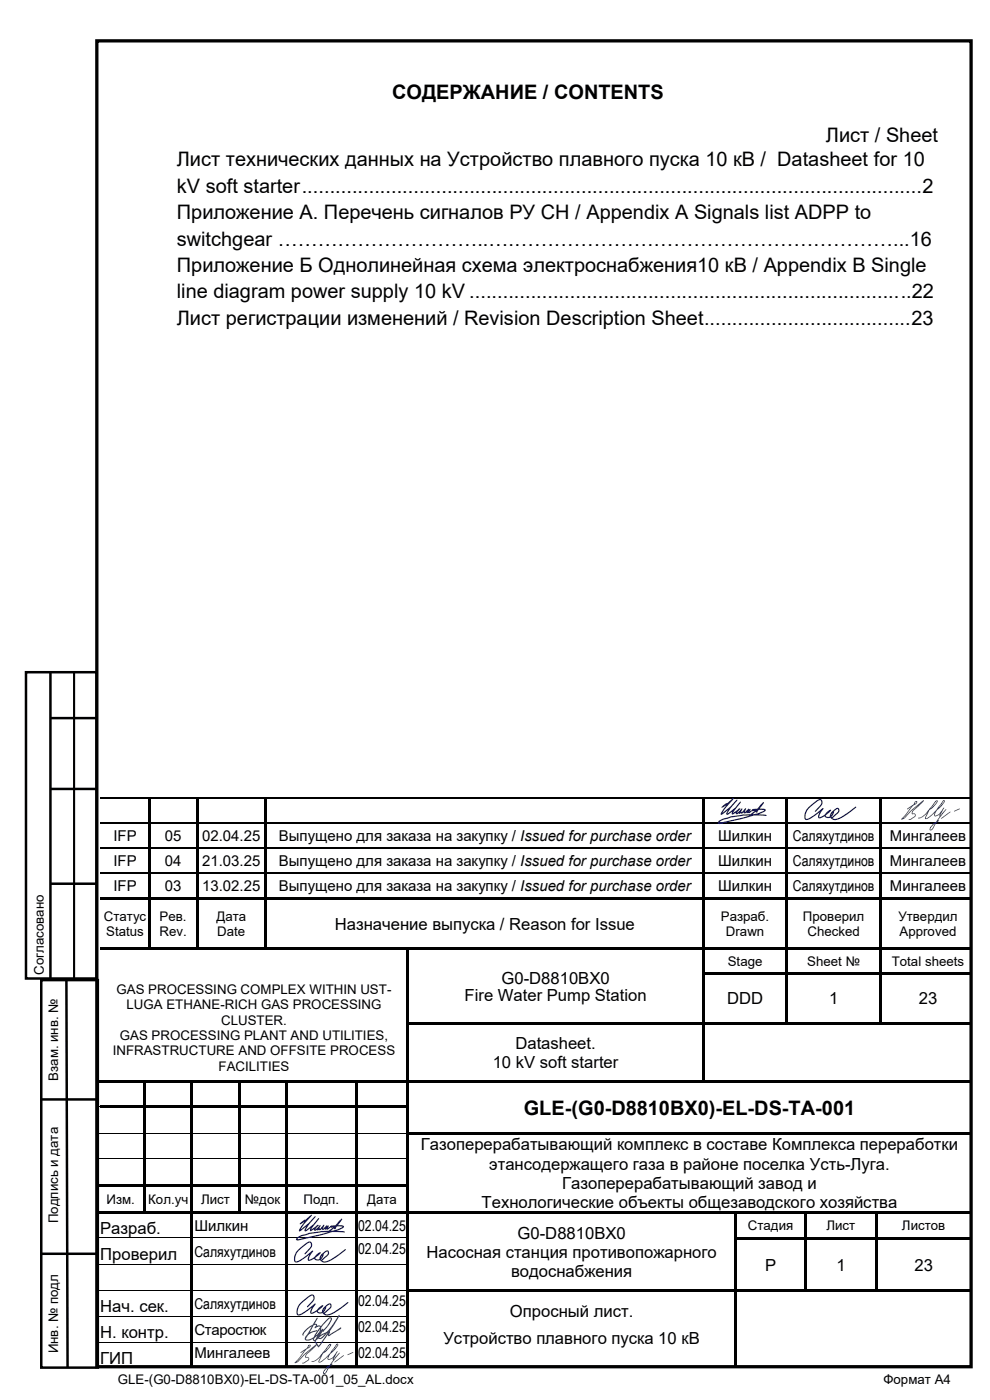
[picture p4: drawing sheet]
<svg xmlns="http://www.w3.org/2000/svg" width="210mm" height="297mm" viewBox="0 0 210 297" stroke-linecap="round" stroke-linejoin="round" font-family="sans-serif">
<path d="M20.5 8.7h185.5v281.3h-185.5z" fill="none" stroke="#000" stroke-width=".7" stroke-linecap="butt"/>
<path d="M5.5 142.6h15v65h-15zM10.6 152.3h10M10.7 142.6v65M10.6 167.4h10M10.7 187.5h10M8.8 207.9h12v82.2h-12zM14.1 207.9l.2 82.2M8.9 233.2h12M8.8 266h11.9" fill="none" stroke="#000" stroke-width=".53"/>
<path d="M15.7 142.6v65" fill="none" stroke="#000" stroke-width=".44"/>
<g fill="#000">
<path d="M31.4 169.5h.5v5.1h-.5z" fill-rule="evenodd"/>
<path d="M31.4 174.8h.5v5.1h-.5z" fill-rule="evenodd"/>
<path d="M41.5 169.5h.6v5.1h-.6z" fill-rule="evenodd"/>
<path d="M41.5 174.8h.6v5.1h-.6z" fill-rule="evenodd"/>
<path d="M56.1 169.5h.6v5.1h-.6z" fill-rule="evenodd"/>
<path d="M56.1 174.8h.6v5.1h-.6z" fill-rule="evenodd"/>
<path d="M149 169.5h.6v5.1h-.6z" fill-rule="evenodd"/>
<path d="M149 174.8h.6v5.1h-.6z" fill-rule="evenodd"/>
<path d="M166.6 169.5h.5v5.1h-.5z" fill-rule="evenodd"/>
<path d="M166.6 174.8h.5v5.1h-.5z" fill-rule="evenodd"/>
<path d="M186.6 169.5h.5v5.1h-.5z" fill-rule="evenodd"/>
<path d="M186.6 174.8h.5v5.1h-.5z" fill-rule="evenodd"/>
<path d="M21.4 190.4h10v.6h-10z" fill-rule="evenodd"/>
<path d="M31.4 180.1h.5v5h-.5z" fill-rule="evenodd"/>
<path d="M31.4 185.4h.5v5h-.5z" fill-rule="evenodd"/>
<path d="M31.4 190.4h.5v.6h-.5z" fill-rule="evenodd"/>
<path d="M31.9 190.4h9.6v.6h-9.6z" fill-rule="evenodd"/>
<path d="M41.5 180.1h.6v5h-.6z" fill-rule="evenodd"/>
<path d="M41.5 185.4h.6v5h-.6z" fill-rule="evenodd"/>
<path d="M41.5 190.4h.6v.6h-.6z" fill-rule="evenodd"/>
<path d="M42.1 190.4h14v.6h-14z" fill-rule="evenodd"/>
<path d="M56.1 180.1h.6v5h-.6z" fill-rule="evenodd"/>
<path d="M56.1 185.4h.6v5h-.6z" fill-rule="evenodd"/>
<path d="M56.1 190.4h.6v.6h-.6z" fill-rule="evenodd"/>
<path d="M56.7 190.4h92.3v.6h-92.3z" fill-rule="evenodd"/>
<path d="M149 180.1h.6v5h-.6z" fill-rule="evenodd"/>
<path d="M149 185.4h.6v5h-.6z" fill-rule="evenodd"/>
<path d="M149 190.4h.6v.6h-.6z" fill-rule="evenodd"/>
<path d="M149.6 190.4h17v.6h-17z" fill-rule="evenodd"/>
<path d="M166.6 180.1h.5v5h-.5z" fill-rule="evenodd"/>
<path d="M166.6 185.4h.5v5h-.5z" fill-rule="evenodd"/>
<path d="M166.6 190.4h.5v.6h-.5z" fill-rule="evenodd"/>
<path d="M167.1 190.4h19.5v.6h-19.5z" fill-rule="evenodd"/>
<path d="M186.6 180.1h.5v5h-.5z" fill-rule="evenodd"/>
<path d="M186.6 185.4h.5v5h-.5z" fill-rule="evenodd"/>
<path d="M186.6 190.4h.5v.6h-.5z" fill-rule="evenodd"/>
<path d="M187.1 190.4h18.7v.6h-18.7z" fill-rule="evenodd"/>
<path d="M21.4 201h10v.5h-10z" fill-rule="evenodd"/>
<path d="M31.4 191h.5v10h-.5z" fill-rule="evenodd"/>
<path d="M31.4 201h.5v.5h-.5z" fill-rule="evenodd"/>
<path d="M31.9 201h9.6v.5h-9.6z" fill-rule="evenodd"/>
<path d="M41.5 191h.6v10h-.6z" fill-rule="evenodd"/>
<path d="M41.5 201h.6v.5h-.6z" fill-rule="evenodd"/>
<path d="M42.1 201h14v.5h-14z" fill-rule="evenodd"/>
<path d="M56.1 191h.6v10h-.6z" fill-rule="evenodd"/>
<path d="M56.1 201h.6v.5h-.6z" fill-rule="evenodd"/>
<path d="M56.7 201h29.4v.5h-29.4z" fill-rule="evenodd"/>
<path d="M86.1 201h.6v.5h-.6z" fill-rule="evenodd"/>
<path d="M86.1 201.5h.6v4.8h-.6z" fill-rule="evenodd"/>
<path d="M86.1 206.3h.6v.5h-.6z" fill-rule="evenodd"/>
<path d="M86.1 206.8h.6v10.1h-.6z" fill-rule="evenodd"/>
<path d="M86.1 216.9h.6v.5h-.6z" fill-rule="evenodd"/>
<path d="M86.7 201h62.3v.5h-62.3z" fill-rule="evenodd"/>
<path d="M86.7 216.9h62.3v.5h-62.3z" fill-rule="evenodd"/>
<path d="M149 191h.6v10h-.6z" fill-rule="evenodd"/>
<path d="M149 201h.6v.5h-.6z" fill-rule="evenodd"/>
<path d="M149 201.5h.6v4.8h-.6z" fill-rule="evenodd"/>
<path d="M149 206.3h.6v.5h-.6z" fill-rule="evenodd"/>
<path d="M149 206.8h.6v10.1h-.6z" fill-rule="evenodd"/>
<path d="M149 216.9h.6v.5h-.6z" fill-rule="evenodd"/>
<path d="M149.6 201h17v.5h-17z" fill-rule="evenodd"/>
<path d="M149.6 206.3h17v.5h-17z" fill-rule="evenodd"/>
<path d="M149.6 216.9h17v.5h-17z" fill-rule="evenodd"/>
<path d="M166.6 191h.5v10h-.5z" fill-rule="evenodd"/>
<path d="M166.6 201h.5v.5h-.5z" fill-rule="evenodd"/>
<path d="M166.6 201.5h.5v4.8h-.5z" fill-rule="evenodd"/>
<path d="M166.6 206.3h.5v.5h-.5z" fill-rule="evenodd"/>
<path d="M166.6 206.8h.5v10.1h-.5z" fill-rule="evenodd"/>
<path d="M166.6 216.9h.5v.5h-.5z" fill-rule="evenodd"/>
<path d="M167.1 201h19.5v.5h-19.5z" fill-rule="evenodd"/>
<path d="M167.1 206.3h19.5v.5h-19.5z" fill-rule="evenodd"/>
<path d="M167.1 216.9h19.5v.5h-19.5z" fill-rule="evenodd"/>
<path d="M186.6 191h.5v10h-.5z" fill-rule="evenodd"/>
<path d="M186.6 201h.5v.5h-.5z" fill-rule="evenodd"/>
<path d="M186.6 201.5h.5v4.8h-.5z" fill-rule="evenodd"/>
<path d="M186.6 206.3h.5v.5h-.5z" fill-rule="evenodd"/>
<path d="M186.6 206.8h.5v10.1h-.5z" fill-rule="evenodd"/>
<path d="M186.6 216.9h.5v.5h-.5z" fill-rule="evenodd"/>
<path d="M187.1 206.3h18.6v.5h-18.6z" fill-rule="evenodd"/>
<path d="M187.1 201h18.7v.5h-18.7z" fill-rule="evenodd"/>
<path d="M187.1 216.9h18.8v.5h-18.8z" fill-rule="evenodd"/>
<path d="M20.8 229.2h9.7v.6h-9.7z" fill-rule="evenodd"/>
<path d="M21.4 234.6h64.7v.5h-64.7z" fill-rule="evenodd"/>
<path d="M30.5 229.2h.5v.6h-.5z" fill-rule="evenodd"/>
<path d="M30.5 229.8h.5v5h-.5z" fill-rule="evenodd"/>
<path d="M30.5 234.8h.5v.5h-.5z" fill-rule="evenodd"/>
<path d="M31 229.2h9.4v.6h-9.4z" fill-rule="evenodd"/>
<path d="M40.4 229.2h.6v.6h-.6z" fill-rule="evenodd"/>
<path d="M40.4 229.8h.6v5h-.6z" fill-rule="evenodd"/>
<path d="M40.4 234.8h.6v.5h-.6z" fill-rule="evenodd"/>
<path d="M41 229.2h9.4v.6h-9.4z" fill-rule="evenodd"/>
<path d="M50.4 229.2h.6v.6h-.6z" fill-rule="evenodd"/>
<path d="M50.4 229.8h.6v5h-.6z" fill-rule="evenodd"/>
<path d="M50.4 234.8h.6v.5h-.6z" fill-rule="evenodd"/>
<path d="M51 229.2h9.4v.6h-9.4z" fill-rule="evenodd"/>
<path d="M60.4 229.2h.6v.6h-.6z" fill-rule="evenodd"/>
<path d="M60.4 229.8h.6v5h-.6z" fill-rule="evenodd"/>
<path d="M60.4 234.8h.6v.5h-.6z" fill-rule="evenodd"/>
<path d="M61 229.2h14.3v.6h-14.3z" fill-rule="evenodd"/>
<path d="M75.3 229.2h.6v.6h-.6z" fill-rule="evenodd"/>
<path d="M75.3 229.8h.6v5h-.6z" fill-rule="evenodd"/>
<path d="M75.3 234.8h.6v.5h-.6z" fill-rule="evenodd"/>
<path d="M75.9 229.2h10.4v.6h-10.4z" fill-rule="evenodd"/>
<path d="M86.1 217.4h.6v17.2h-.6z" fill-rule="evenodd"/>
<path d="M86.1 234.6h.6v.5h-.6z" fill-rule="evenodd"/>
<path d="M86.1 234.6h.6v.5h-.6z" fill-rule="evenodd"/>
<path d="M86.3 229.2h.5v.6h-.5z" fill-rule="evenodd"/>
<path d="M86.3 229.8h.5v5h-.5z" fill-rule="evenodd"/>
<path d="M86.3 234.8h.5v.5h-.5z" fill-rule="evenodd"/>
<path d="M86.8 229.2h119v.6h-119z" fill-rule="evenodd"/>
<path d="M149 217.4h.6v11.6h-.6z" fill-rule="evenodd"/>
<path d="M20.8 251.3h9.7v.5h-9.7z" fill-rule="evenodd"/>
<path d="M20.8 257h9.7v.6h-9.7z" fill-rule="evenodd"/>
<path d="M30.5 235.3h.5v5h-.5z" fill-rule="evenodd"/>
<path d="M30.5 240.3h.5v.5h-.5z" fill-rule="evenodd"/>
<path d="M30.5 240.8h.5v5h-.5z" fill-rule="evenodd"/>
<path d="M30.5 245.8h.5v.5h-.5z" fill-rule="evenodd"/>
<path d="M30.5 246.3h.5v5h-.5z" fill-rule="evenodd"/>
<path d="M30.5 251.3h.5v.5h-.5z" fill-rule="evenodd"/>
<path d="M30.5 251.8h.5v5.2h-.5z" fill-rule="evenodd"/>
<path d="M30.5 257h.5v.6h-.5z" fill-rule="evenodd"/>
<path d="M31 251.3h9.4v.5h-9.4z" fill-rule="evenodd"/>
<path d="M31 257h9.4v.6h-9.4z" fill-rule="evenodd"/>
<path d="M40.4 235.3h.6v5h-.6z" fill-rule="evenodd"/>
<path d="M40.4 240.3h.6v.5h-.6z" fill-rule="evenodd"/>
<path d="M40.4 240.8h.6v5h-.6z" fill-rule="evenodd"/>
<path d="M40.4 245.8h.6v.5h-.6z" fill-rule="evenodd"/>
<path d="M40.4 246.3h.6v5h-.6z" fill-rule="evenodd"/>
<path d="M40.4 251.3h.6v.5h-.6z" fill-rule="evenodd"/>
<path d="M40.4 251.8h.6v5.2h-.6z" fill-rule="evenodd"/>
<path d="M40.4 257h.6v.6h-.6z" fill-rule="evenodd"/>
<path d="M41 251.3h9.4v.5h-9.4z" fill-rule="evenodd"/>
<path d="M41 257h9.4v.6h-9.4z" fill-rule="evenodd"/>
<path d="M50.4 235.3h.6v5h-.6z" fill-rule="evenodd"/>
<path d="M50.4 240.3h.6v.5h-.6z" fill-rule="evenodd"/>
<path d="M50.4 240.8h.6v5h-.6z" fill-rule="evenodd"/>
<path d="M50.4 245.8h.6v.5h-.6z" fill-rule="evenodd"/>
<path d="M50.4 246.3h.6v5h-.6z" fill-rule="evenodd"/>
<path d="M50.4 251.3h.6v.5h-.6z" fill-rule="evenodd"/>
<path d="M50.4 251.8h.6v5.2h-.6z" fill-rule="evenodd"/>
<path d="M50.4 257h.6v.6h-.6z" fill-rule="evenodd"/>
<path d="M51 251.3h9.4v.5h-9.4z" fill-rule="evenodd"/>
<path d="M51 257h9.4v.6h-9.4z" fill-rule="evenodd"/>
<path d="M60.4 235.3h.6v5h-.6z" fill-rule="evenodd"/>
<path d="M60.4 240.3h.6v.5h-.6z" fill-rule="evenodd"/>
<path d="M60.4 240.8h.6v5h-.6z" fill-rule="evenodd"/>
<path d="M60.4 245.8h.6v.5h-.6z" fill-rule="evenodd"/>
<path d="M60.4 246.3h.6v5h-.6z" fill-rule="evenodd"/>
<path d="M60.4 251.3h.6v.5h-.6z" fill-rule="evenodd"/>
<path d="M60.4 251.8h.6v5.2h-.6z" fill-rule="evenodd"/>
<path d="M60.4 257h.6v.6h-.6z" fill-rule="evenodd"/>
<path d="M61 251.3h14.3v.5h-14.3z" fill-rule="evenodd"/>
<path d="M61 257h14.3v.6h-14.3z" fill-rule="evenodd"/>
<path d="M75.3 235.3h.6v5h-.6z" fill-rule="evenodd"/>
<path d="M75.3 240.3h.6v.5h-.6z" fill-rule="evenodd"/>
<path d="M75.3 240.8h.6v5h-.6z" fill-rule="evenodd"/>
<path d="M75.3 245.8h.6v.5h-.6z" fill-rule="evenodd"/>
<path d="M75.3 246.3h.6v5h-.6z" fill-rule="evenodd"/>
<path d="M75.3 251.3h.6v.5h-.6z" fill-rule="evenodd"/>
<path d="M75.3 251.8h.6v5.2h-.6z" fill-rule="evenodd"/>
<path d="M75.3 257h.6v.6h-.6z" fill-rule="evenodd"/>
<path d="M75.9 251.3h10.4v.5h-10.4z" fill-rule="evenodd"/>
<path d="M75.9 257h10.4v.6h-10.4z" fill-rule="evenodd"/>
<path d="M86.3 235.3h.5v5h-.5z" fill-rule="evenodd"/>
<path d="M86.3 240.3h.5v.5h-.5z" fill-rule="evenodd"/>
<path d="M86.3 240.8h.5v5h-.5z" fill-rule="evenodd"/>
<path d="M86.3 245.8h.5v.5h-.5z" fill-rule="evenodd"/>
<path d="M86.3 246.3h.5v5h-.5z" fill-rule="evenodd"/>
<path d="M86.3 251.3h.5v.5h-.5z" fill-rule="evenodd"/>
<path d="M86.3 251.8h.5v5.2h-.5z" fill-rule="evenodd"/>
<path d="M86.3 257h.5v.6h-.5z" fill-rule="evenodd"/>
<path d="M86.8 240.3h119v.5h-119z" fill-rule="evenodd"/>
<path d="M86.8 257h68.9v.6h-68.9z" fill-rule="evenodd"/>
<path d="M155.7 257h.6v.6h-.6z" fill-rule="evenodd"/>
<path d="M156.3 257h14.4v.6h-14.4z" fill-rule="evenodd"/>
<path d="M170.7 257h.5v.6h-.5z" fill-rule="evenodd"/>
<path d="M171.2 257h14.4v.6h-14.4z" fill-rule="evenodd"/>
<path d="M185.6 257h.5v.6h-.5z" fill-rule="evenodd"/>
<path d="M186.1 257h19.7v.6h-19.7z" fill-rule="evenodd"/>
<path d="M40.4 257.6h.6v5h-.6z" fill-rule="evenodd"/>
<path d="M40.4 262.6h.6v.5h-.6z" fill-rule="evenodd"/>
<path d="M40.4 263.1h.6v5h-.6z" fill-rule="evenodd"/>
<path d="M40.4 268.1h.6v.5h-.6z" fill-rule="evenodd"/>
<path d="M40.4 268.6h.6v5h-.6z" fill-rule="evenodd"/>
<path d="M40.4 273.6h.6v.5h-.6z" fill-rule="evenodd"/>
<path d="M40.4 274.1h.6v5h-.6z" fill-rule="evenodd"/>
<path d="M40.4 279.1h.6v.6h-.6z" fill-rule="evenodd"/>
<path d="M60.4 257.6h.6v5h-.6z" fill-rule="evenodd"/>
<path d="M60.4 262.6h.6v.5h-.6z" fill-rule="evenodd"/>
<path d="M60.4 263.1h.6v5h-.6z" fill-rule="evenodd"/>
<path d="M60.4 268.1h.6v.5h-.6z" fill-rule="evenodd"/>
<path d="M60.4 268.6h.6v5h-.6z" fill-rule="evenodd"/>
<path d="M60.4 273.6h.6v.5h-.6z" fill-rule="evenodd"/>
<path d="M60.4 274.1h.6v5h-.6z" fill-rule="evenodd"/>
<path d="M60.4 279.1h.6v.6h-.6z" fill-rule="evenodd"/>
<path d="M75.3 257.6h.6v5h-.6z" fill-rule="evenodd"/>
<path d="M75.3 262.6h.6v.5h-.6z" fill-rule="evenodd"/>
<path d="M75.3 263.1h.6v5h-.6z" fill-rule="evenodd"/>
<path d="M75.3 268.1h.6v.5h-.6z" fill-rule="evenodd"/>
<path d="M75.3 268.6h.6v5h-.6z" fill-rule="evenodd"/>
<path d="M75.3 273.6h.6v.5h-.6z" fill-rule="evenodd"/>
<path d="M75.3 274.1h.6v5h-.6z" fill-rule="evenodd"/>
<path d="M75.3 279.1h.6v.6h-.6z" fill-rule="evenodd"/>
<path d="M86.3 257.6h.5v5h-.5z" fill-rule="evenodd"/>
<path d="M86.3 262.6h.5v.5h-.5z" fill-rule="evenodd"/>
<path d="M86.3 263.1h.5v5h-.5z" fill-rule="evenodd"/>
<path d="M86.3 268.1h.5v.5h-.5z" fill-rule="evenodd"/>
<path d="M86.3 268.6h.5v5h-.5z" fill-rule="evenodd"/>
<path d="M86.3 273.6h.5v.5h-.5z" fill-rule="evenodd"/>
<path d="M86.3 274.1h.5v5h-.5z" fill-rule="evenodd"/>
<path d="M86.3 279.1h.5v.6h-.5z" fill-rule="evenodd"/>
<path d="M86.8 273.6h68.9v.5h-68.9z" fill-rule="evenodd"/>
<path d="M155.7 257.6h.6v5h-.6z" fill-rule="evenodd"/>
<path d="M155.7 262.6h.6v.5h-.6z" fill-rule="evenodd"/>
<path d="M155.7 263.1h.6v5h-.6z" fill-rule="evenodd"/>
<path d="M155.7 268.1h.6v.5h-.6z" fill-rule="evenodd"/>
<path d="M155.7 268.6h.6v5h-.6z" fill-rule="evenodd"/>
<path d="M155.7 273.6h.6v.5h-.6z" fill-rule="evenodd"/>
<path d="M155.7 274.1h.6v5h-.6z" fill-rule="evenodd"/>
<path d="M155.7 279.1h.6v.6h-.6z" fill-rule="evenodd"/>
<path d="M156.3 262.6h14.4v.5h-14.4z" fill-rule="evenodd"/>
<path d="M156.3 273.6h14.4v.5h-14.4z" fill-rule="evenodd"/>
<path d="M170.7 257.6h.5v5h-.5z" fill-rule="evenodd"/>
<path d="M170.7 262.6h.5v.5h-.5z" fill-rule="evenodd"/>
<path d="M170.7 263.1h.5v5h-.5z" fill-rule="evenodd"/>
<path d="M170.7 268.1h.5v.5h-.5z" fill-rule="evenodd"/>
<path d="M170.7 268.6h.5v5h-.5z" fill-rule="evenodd"/>
<path d="M170.7 273.6h.5v.5h-.5z" fill-rule="evenodd"/>
<path d="M171.2 262.6h14.4v.5h-14.4z" fill-rule="evenodd"/>
<path d="M171.2 273.6h14.4v.5h-14.4z" fill-rule="evenodd"/>
<path d="M185.6 257.6h.5v5h-.5z" fill-rule="evenodd"/>
<path d="M185.6 262.6h.5v.5h-.5z" fill-rule="evenodd"/>
<path d="M185.6 263.1h.5v5h-.5z" fill-rule="evenodd"/>
<path d="M185.6 268.1h.5v.5h-.5z" fill-rule="evenodd"/>
<path d="M185.6 268.6h.5v5h-.5z" fill-rule="evenodd"/>
<path d="M185.6 273.6h.5v.5h-.5z" fill-rule="evenodd"/>
<path d="M186.1 262.6h19.7v.5h-19.7z" fill-rule="evenodd"/>
<path d="M186.1 273.6h19.7v.5h-19.7z" fill-rule="evenodd"/>
<path d="M40.4 279.7h.6v4.9h-.6z" fill-rule="evenodd"/>
<path d="M40.4 284.6h.6v.6h-.6z" fill-rule="evenodd"/>
<path d="M40.4 285.2h.6v5h-.6z" fill-rule="evenodd"/>
<path d="M60.4 279.7h.6v4.9h-.6z" fill-rule="evenodd"/>
<path d="M60.4 284.6h.6v.6h-.6z" fill-rule="evenodd"/>
<path d="M60.4 285.2h.6v5h-.6z" fill-rule="evenodd"/>
<path d="M75.3 279.7h.6v4.9h-.6z" fill-rule="evenodd"/>
<path d="M75.3 284.6h.6v.6h-.6z" fill-rule="evenodd"/>
<path d="M75.3 285.2h.6v5h-.6z" fill-rule="evenodd"/>
<path d="M86.3 279.7h.5v4.9h-.5z" fill-rule="evenodd"/>
<path d="M86.3 284.6h.5v.6h-.5z" fill-rule="evenodd"/>
<path d="M86.3 285.2h.5v5h-.5z" fill-rule="evenodd"/>
<path d="M155.7 279.7h.6v4.9h-.6z" fill-rule="evenodd"/>
<path d="M155.7 284.6h.6v.6h-.6z" fill-rule="evenodd"/>
<path d="M155.7 285.2h.6v5h-.6z" fill-rule="evenodd"/>
</g>
<g fill="none" stroke="#000" stroke-width=".21">
<path d="M20.8 234.8h9.7M31 234.8h9.4M41 234.8h9.4M51 234.8h9.4M61 234.8h14.3M75.9 234.8h10.4M20.8 240.4h9.7M20.8 245.9h9.7M31 240.4h9.4M31 245.9h9.4M41 240.4h9.4M41 245.9h9.4"/>
<path d="M51 240.4h9.4M51 245.9h9.4M61 240.4h14.3M61 245.9h14.3M75.9 240.4h10.4M75.9 245.9h10.4M20.8 262.6h19.6M20.8 268.2h19.6M20.8 273.7h19.6M20.8 279.2h19.6M41 262.6h19.4M41 268.2h19.4"/>
<path d="M41 273.7h19.4M41 279.2h19.4M61 262.6h14.3M61 268.2h14.3M61 273.7h14.3M61 279.2h14.3M75.9 262.6h10.4M75.9 268.2h10.4M75.9 273.7h10.4M75.9 279.2h10.4M20.8 284.7h19.6M41 284.7h19.4"/>
<path d="M61 284.7h14.3M75.9 284.7h10.4"/>
</g>
<g fill="none" stroke="#000" stroke-width=".25">
<path d="M21.4 169.4h10M21.4 174.7h10M21.4 180h10M31.6 169.4h9.9M31.9 174.7h9.6M31.9 180h9.6M41.8 169.4h14.3M42.1 174.7h14M42.1 180h14M56.4 169.4h92.6M56.7 174.7h92.3M56.7 180h92.3"/>
<path d="M149.3 169.4h17.3M149.6 174.7h17M149.6 180h17M166.8 169.4h19.8M167.1 174.7h19.5M167.1 180h19.5M186.9 169.4h19M187.1 174.7h18.8M187.1 180h18.9M21.4 185.3h10M31.9 185.3h9.6M42.1 185.3h14"/>
<path d="M56.7 185.3h92.3M149.6 185.3h17M167.1 185.3h19.5M187.1 185.3h18.6"/>
</g>
<g fill="#000">
<path d="M31.4 169.5h.5zM31.4 169.3h.2v.2h-.2zM31.4 174.6h.5v.2h-.5zM41.5 169.5h.6zM41.5 169.3h.3v.2h-.3zM41.5 174.6h.6v.2h-.6zM56.1 169.5h.6zM56.1 169.3h.3v.2h-.3zM56.1 174.6h.6v.2h-.6zM149 169.5h.6zM149 169.3h.3v.2h-.3zM149 174.6h.6v.2h-.6z"/>
<path d="M166.6 169.5h.5zM166.6 169.3h.2v.2h-.2zM166.6 174.6h.5v.2h-.5zM186.6 169.5h.5zM186.6 169.3h.3v.2h-.3zM186.6 174.6h.5v.2h-.5zM31.4 179.9h.5v.2h-.5zM31.4 185.1h.5v.3h-.5zM41.5 179.9h.6v.2h-.6zM41.5 185.1h.6v.3h-.6zM56.1 179.9h.6v.2h-.6zM56.1 185.1h.6v.3h-.6z"/>
<path d="M149 179.9h.6v.2h-.6zM149 185.1h.6v.3h-.6zM166.6 179.9h.5v.2h-.5zM166.6 185.1h.5v.3h-.5zM186.6 179.9h.5v.2h-.5zM186.6 185.1h.5v.3h-.5z"/>
</g>
<path d="M67 285.6l-.2 .2zM66.2 286.1l.2-.1zM70.7 286.5l-.1 .1 .2-.2zM68.9 286.7l-.1 .1zM68.1 287.7l-.1 .1zM62.9 288.7l-.1 .1 .2-.2zM69.1 290.3l-.2 .2z" fill-rule="evenodd" fill="#98a7db"/>
<path d="M66.1 288.8v.1a2.25 2.25 0 0 0 2-1.2l-.2 .4a.75 .75 0 0 0-.2 1l.7-.3 1.2-1.1-.1 .4a.5 .5 0 0 0 .4 .4 .5 .5 0 0 0 .5-.2l.3-.1a2.24 2.24 0 0 1-1.4 1.8 1.71 1.71 0 0 0-.7 1.4 .82 .82 0 0 0 .9-.7l.5-.8 .5-.5v-.1l-.3 .2 1.9-2.4h-.2l-1.1 1.3 .8-1.7-.7 .8a1.31 1.31 0 0 1-1.3 .8 2.88 2.88 0 0 1 1.4-1.9l.6-.7a.3 .3 0 0 0 .2-.4 .3 .3 0 0 0-.4-.2l-1 1.3a7.4 7.4 0 0 1-2.7 2.5l.1-.3a3.7 3.7 0 0 1 1.6-2.1l.7-.8 .1-.5-.5 .1-1 1.4a4.5 4.5 0 0 1-2.6 2.1zM63.8 286.9v.1l.8-.5-2.1 2.6a1.49 1.49 0 0 0 1.4-.9l2.5-2.2-.6 .5a1.77 1.77 0 0 0-1 1.5 .34 .34 0 0 1 .5 .1 .34 .34 0 0 1 0 .4l-.9 .6h-.3a.59 .59 0 0 0 .9-.2 .52 .52 0 0 0 .6-.5 .52 .52 0 0 0-.5-.5h-.2a1.54 1.54 0 0 1 1-1.3l1.4-1.5-2.5 1.9-1.9 1.9 1-1.1a5.4 5.4 0 0 1 2-2.2v-.1a.38 .38 0 0 0-.5-.2 .38 .38 0 0 0-.2 .5zM71.5 285.3l-1.1 1.5 1.1-1.2zM69.9 285.4l-1.1 1.4 .9-.9 .4-.6zM65.5 285.5l-.1 .4 .4-.4zM73.7 287.4l.2 .1 1.1-.6h-.2zM70.9 288.9l.2 .1 1.9-1.5zM69.4 290.1l-.2 .3a.87 .87 0 0 0-.4 .9l.3-.2 .6-1.1z" fill-rule="evenodd" fill="#0f36ad"/>
<path d="M69.1 280.1l-.1 .1zM69.3 280.3l-.1 .1 .2-.2zM68.5 280.8l-.1 .1 .2-.2zM68.7 281l-.1 .1 .2-.2zM65 282.2l-.1 .1 .2-.1zM69.5 282.4l-.1 .1 .2-.2zM67.3 284.2l-.1 .1z" fill-rule="evenodd" fill="#8193d3"/>
<path d="M67.2 279.6l-.1 .2a4.2 4.2 0 0 1-2 2.1l-.9 1v.4l.2-.1a2.98 2.98 0 0 1 1.7-1.8l-1.5 2.6a.52 .52 0 0 0 .9 .4l.9-.3v.2l.3 .2 .5 .9a.34 .34 0 0 0 .2 .3 .34 .34 0 0 0 .4-.1l1.8-2.5v.3l.2 .1 1.9-1.2a.66 .66 0 0 0 .6-.7l-2.5 1.6a3.7 3.7 0 0 1 1.1-2.1l.7-1.2a.89 .89 0 0 0 .3-1l-.5 .8a8.7 8.7 0 0 1-2.5 3.1l-1 .5 .4-.6a6.9 6.9 0 0 0 2.1-2.9 .58 .58 0 0 0-.6-.3 .58 .58 0 0 0-.5 .4l-1.2 1.4-.3-.1-.5 .1a.38 .38 0 0 0-.2-.4 .38 .38 0 0 0-.4-.1l.7-1.1zM69.7 279.9l-.1 .1a3.8 3.8 0 0 0-1.5 2.1v.2l.4-.4 .1 .3a5.5 5.5 0 0 0 1.6-2.5zM66.5 281.2l-.8 1.5 1.5-.5v.2a2.65 2.65 0 0 0-2.3 1.7 1.81 1.81 0 0 0 2.1-1.3l.9-1.2-.2-.2-.9 .4 .2-.7zM67.9 282l-1 1.4 .8-.8zM67 284.4v.2l.6 .9 1.8-2.7a2.24 2.24 0 0 1-2 1.3zM67.7 283.8h.1a1.25 1.25 0 0 0 1.1-.8zM66.7 283.8v.5l.3-.3 .4-.6z" fill-rule="evenodd" fill="#0c34ac"/>
<path d="M63.4 265l-.3 .2zM68.8 267.1l-.2 .1z" fill-rule="evenodd" fill="#7e7dd3"/>
<path d="M63.1 265.2a2.44 2.44 0 0 0-.6 2.5 1.87 1.87 0 0 0 2-.6l1.1-.9a.75 .75 0 0 0 0 1.3l1-.5a.95 .95 0 0 0 1.3 .4 1.45 1.45 0 0 0 2.1 .1l1.5-.9 1.9-1.4v-.2l-.3 .1a8.7 8.7 0 0 1-4.4 2.5l-.4-.2 .5-.3a1.46 1.46 0 0 0 .9-1.7 1.65 1.65 0 0 0-1.7 .9l-.2 .4a.44 .44 0 0 1-.4 .5 .44 .44 0 0 1-.5-.4l1.2-1-.2-.2-.4 .3a3.6 3.6 0 0 1-2 1.3l.3-.8 .6-.9-.1-.2a9.4 9.4 0 0 1-3.6 2.3 2.8 2.8 0 0 1 1.6-3l1.2-.9 .3-.1 .1 .3a2.96 2.96 0 0 1-1.3 2l.2 .2 .4-.4a2.41 2.41 0 0 0 1-1.8 .61 .61 0 0 0-.4-.5 .61 .61 0 0 0-.7 .2zM68.7 266l-.2 .7-.4 .5 .5-.3a1.43 1.43 0 0 0 .9-1.4zM68.4 266.3l-.3 .5z" fill-rule="evenodd" fill="#0404ac"/>
<path d="M63.9 276.2l-.2 .3zM69.3 278.3l-.1 .1z" fill-rule="evenodd" fill="#7e7dd3"/>
<path d="M63.7 276.5a2.44 2.44 0 0 0-.7 2.5 1.87 1.87 0 0 0 2-.7l1.1-.8a.75 .75 0 0 0 0 1.2l1.1-.4a.95 .95 0 0 0 1.2 .3 1.45 1.45 0 0 0 2.1 .2l1.6-1 1.8-1.4v-.1h-.2a8.7 8.7 0 0 1-4.5 2.5l-.3-.1 .4-.4a1.46 1.46 0 0 0 .9-1.7 1.65 1.65 0 0 0-1.6 .9l-.3 .5a.44 .44 0 0 1-.4 .4 .44 .44 0 0 1-.4-.3l1.1-1.1-.2-.1-.4 .2a3.6 3.6 0 0 1-1.9 1.4l.2-.8 .6-1-.1-.2a9.4 9.4 0 0 1-3.5 2.3 2.8 2.8 0 0 1 1.5-3l1.2-.9h.3l.2 .3a2.96 2.96 0 0 1-1.4 1.9l.2 .2 .4-.4a2.41 2.41 0 0 0 1-1.7 .61 .61 0 0 0-.4-.6 .61 .61 0 0 0-.6 .2zM69.2 277.2l-.2 .8-.4 .4 .5-.3a1.43 1.43 0 0 0 .9-1.3zM68.9 277.6l-.3 .5z" fill-rule="evenodd" fill="#0404ac"/>
<path d="M171.6 171.1l-.2 .3zM177 173.2l-.1 .1z" fill-rule="evenodd" fill="#7e7dd3"/>
<path d="M171.4 171.3a2.44 2.44 0 0 0-.6 2.5 1.87 1.87 0 0 0 1.9-.6l1.2-.8a.75 .75 0 0 0 0 1.2l1-.4a.95 .95 0 0 0 1.3 .3 1.45 1.45 0 0 0 2 .2l1.6-1 1.8-1.4v-.1h-.2a8.7 8.7 0 0 1-4.4 2.5l-.4-.1 .4-.4a1.46 1.46 0 0 0 1-1.7 1.65 1.65 0 0 0-1.7 .9l-.2 .5a.44 .44 0 0 1-.4 .4 .44 .44 0 0 1-.5-.3l1.1-1.1-.1-.1-.5 .2a3.6 3.6 0 0 1-1.9 1.4l.2-.8 .7-1-.1-.2a9.4 9.4 0 0 1-3.6 2.3 2.8 2.8 0 0 1 1.6-3l1.2-.9h.2l.2 .2a2.96 2.96 0 0 1-1.3 2l.1 .2 .4-.4a2.41 2.41 0 0 0 1.1-1.7 .61 .61 0 0 0-.4-.6 .61 .61 0 0 0-.7 .2zM177 172.1l-.3 .8-.3 .4 .5-.3a1.43 1.43 0 0 0 .9-1.3zM176.6 172.4l-.3 .6z" fill-rule="evenodd" fill="#0404ac"/>
<path d="M195.6 170.3l-.1 .1zM194.9 170.8l.1-.1zM199.4 171.2l-.2 .1 .3-.2zM197.5 171.4v.1zM196.8 172.4l-.1 .1zM191.6 173.4h-.1l.1-.1zM197.7 175l-.1 .2z" fill-rule="evenodd" fill="#98a7db"/>
<path d="M194.8 173.5l-.1 .1a2.25 2.25 0 0 0 2.1-1.2l-.2 .4a.75 .75 0 0 0-.2 1l.7-.3 1.2-1.1-.2 .4a.5 .5 0 0 0 .4 .4 .5 .5 0 0 0 .6-.2l.2-.1a2.24 2.24 0 0 1-1.3 1.8 1.71 1.71 0 0 0-.8 1.4 .82 .82 0 0 0 1-.8l.4-.7 .6-.5-.1-.1-.2 .2 1.9-2.5-.3 .1-1 1.2 .8-1.6-.7 .8a1.31 1.31 0 0 1-1.3 .8 2.88 2.88 0 0 1 1.4-1.9l.5-.7a.3 .3 0 0 0 .2-.4 .3 .3 0 0 0-.3-.2l-1 1.3a7.4 7.4 0 0 1-2.7 2.5l.1-.3a3.7 3.7 0 0 1 1.6-2.1l.7-.8 .1-.6-.5 .2-1.1 1.4a4.5 4.5 0 0 1-2.5 2.1zM192.4 171.6l.1 .1 .7-.5-2 2.6a1.49 1.49 0 0 0 1.4-.9l2.4-2.2-.6 .5a1.77 1.77 0 0 0-1 1.5h.1a.34 .34 0 0 1 .4 .1 .34 .34 0 0 1 .1 .4l-.9 .6h-.3a.59 .59 0 0 0 .9-.2 .52 .52 0 0 0 .6-.5 .52 .52 0 0 0-.6-.5h-.1a1.54 1.54 0 0 1 1-1.3l1.4-1.5-2.5 1.9-1.9 1.9 1-1.1a5.4 5.4 0 0 1 1.9-2.2l.1-.1a.38 .38 0 0 0-.5-.2 .38 .38 0 0 0-.2 .4zM200.2 169.9l-1.1 1.5 1-1.2zM198.6 170.1l-1.1 1.4 .9-.9 .3-.6zM194.2 170.2l-.2 .4 .4-.5zM202.4 172l.1 .1 1.1-.5h-.2zM199.6 173.6l.2 .1 1.8-1.5zM198.1 174.8l-.2 .3a.87 .87 0 0 0-.5 .9l.4-.2 .5-1.1z" fill-rule="evenodd" fill="#0f36ad"/>
<path d="M155.3 169.5l-.2 .1zM155 169.7l-.1 .2zM154.7 170l-.1 .1zM155 170.2l-.1 .1zM154.4 170.2l-.1 .2zM161.6 170.4l-.2 .2zM154.4 170.9l-.1 .1zM157 172.6l.1-.1zM159.4 172.6l-.2 .1zM156.6 172.6l.2 .1zM152.9 172.6v.2zM154.1 172.8l.1 .1zM158.4 173h.2z" fill-rule="evenodd" fill="#8282d4"/>
<path d="M153.2 171.1l-.2 .1 .2 .2 .8-.4a3.7 3.7 0 0 0-1.1 1.9l.4-.1 1.1-.9-.3 .6v.3a.95 .95 0 0 0 1.1-.5l.1-.1-.1 .3 .1 .3 .7-.3 .3 .3 .4-.2 .2 .1 .2-.2 .3 .1 .3-.3 .2 .3 .5-.3v.2h.2a.89 .89 0 0 0 1-.4l.5-.1-.1 .1a2.92 2.92 0 0 1-2.5 .7l-.2 .1a11.2 11.2 0 0 0-4.9 1.4l-.1 .1a.45 .45 0 0 0 .3 .4 .45 .45 0 0 0 .5-.1l4.3-.9a9.6 9.6 0 0 1 4.7-.7h.5v-.1l-1.7-.3 1.2-.4 .4-.4-.4-.3-.9-.1 .8-1.1v-.2h-.1l-.5 .5a1.47 1.47 0 0 1-1.4 .9l-.4 .1-.6 .5 .2-.5-.1-.1-.2 .2-.1-.2-.8 .7 .3-.7-.1-.1-.8 .8-.2-.1 .3-.6-.1-.1-1.1 1 .8-.8-.2-.2-1.4 1 1.6-2.2-.1-.3a8.1 8.1 0 0 1-2.7 2.6l.9-1.3 1.3-1.5-.2-.1-1.4 1.4-1.6 1.4 .6-1.1 1.7-1.9v-.1h-.2a3.3 3.3 0 0 1-1.6 1.2zM159.7 172.7l1.1-.2 1.3-.6-1.2-.1-.1 .3a.34 .34 0 0 1-.6 .2zM152.7 174.3l-.1 .2 6.4-1.5-2.2 .2a12.1 12.1 0 0 0-4.1 1.1z" fill-rule="evenodd" fill="#0505ac"/>
<path d="M65.8 257.9l-.1 .1zM65.5 258.1l-.1 .1zM65.3 258.3l-.2 .2zM65.5 258.6l-.1 .1zM65 258.6l-.1 .1zM72.1 258.8l-.2 .2zM64.9 259.3l-.1 .1zM67.5 261l.1-.1zM69.9 260.9l-.1 .2zM67.2 261l.1 .1zM63.4 261v.1zM64.6 261.1l.1 .1zM69 261.4h.1z" fill-rule="evenodd" fill="#8282d4"/>
<path d="M63.7 259.5l-.1 .1 .1 .2 .8-.5a3.7 3.7 0 0 0-1.1 1.9l.4-.1 1.1-.8-.3 .6 .1 .3a.95 .95 0 0 0 1.1-.6h.1l-.2 .3 .1 .3 .8-.4 .2 .3 .4-.2 .2 .2 .2-.2 .3 .1 .3-.3 .2 .2 .5-.2v.2h.2a.89 .89 0 0 0 1-.4l.5-.1-.1 .1a2.92 2.92 0 0 1-2.4 .7h-.3a11.2 11.2 0 0 0-4.9 1.4l-.1 .2a.45 .45 0 0 0 .3 .4 .45 .45 0 0 0 .5-.1l4.3-1a9.6 9.6 0 0 1 4.7-.7l.5 .1 .1-.2-1.7-.2 1.1-.5 .4-.3-.4-.3-.9-.1 .9-1.1v-.2l-.2-.1-.5 .6a1.47 1.47 0 0 1-1.4 .9l-.4 .1-.6 .5 .3-.5-.2-.1-.1 .1-.2-.2-.8 .8 .3-.7-.1-.2-.8 .9-.2-.2 .3-.5-.1-.1-1 .9 .7-.8-.2-.2-1.4 1 1.7-2.2-.1-.2a8.1 8.1 0 0 1-2.7 2.5l.8-1.3 1.3-1.5-.2-.1-1.4 1.5-1.6 1.3 .7-1 1.6-1.9 .1-.2h-.2a3.3 3.3 0 0 1-1.7 1.3zM70.2 261.1l1.1-.2 1.4-.6-1.2-.1-.2 .3a.34 .34 0 0 1-.6 .2zM63.2 262.7l-.1 .2 6.5-1.5-2.2 .2a12.1 12.1 0 0 0-4.2 1.1z" fill-rule="evenodd" fill="#0505ac"/>
<g font-size="4.2">
<text x="83.2" y="20.9">СОДЕРЖАНИЕ / CONTENTS</text>
<text x="37.5" y="35.3">Лист технических данных на Устройство плавного пуска 10 кВ / Datasheet for 10</text>
<text x="175.2" y="30">Лист / Sheet</text>
<text x="37.5" y="40.9">kV soft starter...............................................................................................................2</text>
<text x="37.5" y="46.5">Приложение А. Перечень сигналов РУ СН / Appendix A Signals list ADPP to</text>
<text x="37.5" y="52.1">switchgear …………………………..….…………………………………………………...16</text>
<text x="37.5" y="57.7">Приложение Б Однолинейная схема электроснабжения10 кВ / Appendix В Single</text>
<text x="37.5" y="63.3">line diagram power supply 10 kV ...............................................................................22</text>
<text x="37.5" y="68.9">Лист регистрации изменений / Revision Description Sheet.....................................23</text>
<text x="111.1" y="236.5">GLE-(G0-D8810BX0)-EL-DS-TA-001</text>
</g>
<g font-size="3.5">
<text x="71" y="197.2">Назначение выпуска / Reason for Issue</text>
<text x="106.4" y="208.7">G0-D8810BX0</text>
<text x="98.6" y="212.3">Fire Water Pump Station</text>
<text x="154.2" y="213.1">DDD</text>
<text x="175.9" y="213.1">1</text>
<text x="194.9" y="213.1">23</text>
<text x="104.5" y="226.7">10 kV soft starter</text>
<text x="109.3" y="222.6">Datasheet.</text>
<text x="89.3" y="244.1">Газоперерабатывающий комплекс в составе Комплекса переработки</text>
<text x="103.8" y="248.1">этансодержащего газа в районе поселка Усть-Луга.</text>
<text x="102.2" y="256.2">Технологические объекты общезаводского хозяйства</text>
<text x="119.2" y="252.2">Газоперерабатывающий завод и</text>
<text x="21.3" y="261.7">Разраб.</text>
<text x="109.8" y="262.8">G0-D8810BX0</text>
<text x="21.3" y="267.3">Проверил</text>
<text x="90.5" y="266.8">Насосная станция противопожарного</text>
<text x="162.3" y="269.6">Р</text>
<text x="177.4" y="269.6">1</text>
<text x="194" y="269.6">23</text>
<text x="108.4" y="270.9">водоснабжения</text>
<text x="21.3" y="278.3">Нач. сек.</text>
<text x="108.2" y="279.3">Опросный лист.</text>
<text x="21.3" y="283.8">Н. контр.</text>
<text x="94.1" y="285.1">Устройство плавного пуска 10 кВ</text>
<text x="21.3" y="289.4">ГИП</text>
</g>
<g font-size="3.2">
<text x="24" y="178.5">IFP</text>
<text x="34.9" y="178.5">05</text>
<text x="42.9" y="178.5">02.04.25</text>
<text x="59.2" y="178.5">Выпущено для заказа на закупку / Issued for purchase order</text>
<text x="152.3" y="178.5">Шилкин</text>
<text x="168.2" y="178.4">Саляхутдинов</text>
<text x="188.8" y="178.5">Мингалеев</text>
<text x="24" y="183.7">IFP</text>
<text x="34.9" y="183.7">04</text>
<text x="42.9" y="183.7">21.03.25</text>
<text x="59.2" y="183.7">Выпущено для заказа на закупку / Issued for purchase order</text>
<text x="152.3" y="183.7">Шилкин</text>
<text x="168.2" y="183.7">Саляхутдинов</text>
<text x="188.8" y="183.7">Мингалеев</text>
<text x="24" y="189">IFP</text>
<text x="34.9" y="189">03</text>
<text x="42.9" y="189">13.02.25</text>
<text x="59.2" y="189">Выпущено для заказа на закупку / Issued for purchase order</text>
<text x="152.3" y="189">Шилкин</text>
<text x="168.2" y="189">Саляхутдинов</text>
<text x="188.8" y="189">Мингалеев</text>
<text x="41.2" y="261.2">Шилкин</text>
<text x="76" y="261.2">02.04.25</text>
<text x="41.2" y="266.7">Саляхутдинов</text>
<text x="76" y="266">02.04.25</text>
<text x="41.2" y="277.7">Саляхутдинов</text>
<text x="76" y="277.1">02.04.25</text>
<text x="41.2" y="283.3">Старостюк</text>
<text x="76" y="282.6">02.04.25</text>
<text x="41.2" y="288.1">Мингалеев</text>
<text x="76" y="288.1">02.04.25</text>
</g>
<g font-size="2.8">
<text x="22" y="195.3">Статус</text>
<text x="33.8" y="195.3">Рев.</text>
<text x="45.9" y="195.3">Дата</text>
<text x="152.9" y="195.3">Разраб.</text>
<text x="170.3" y="195.3">Проверил</text>
<text x="190.6" y="195.3">Утвердил</text>
<text x="22.5" y="198.6">Status</text>
<text x="33.8" y="198.6">Rev.</text>
<text x="46.1" y="198.6">Date</text>
<text x="154" y="198.6">Drawn</text>
<text x="171.3" y="198.6">Checked</text>
<text x="190.8" y="198.6">Approved</text>
<text x="9.3" y="206.8" transform="rotate(-90 9.3 206.8)">Согласовано</text>
<text x="154.4" y="204.9">Stage</text>
<text x="171.3" y="204.9">Sheet №</text>
<text x="189.2" y="204.9">Total sheets</text>
<text x="24.7" y="210.9">GAS PROCESSING COMPLEX WITHIN UST-</text>
<text x="26.9" y="214.2">LUGA ETHANE-RICH GAS PROCESSING</text>
<text x="25.4" y="220.7">GAS PROCESSING PLANT AND UTILITIES,</text>
<text x="46.9" y="217.4">CLUSTER.</text>
<text x="23.9" y="223.9">INFRASTRUCTURE AND OFFSITE PROCESS</text>
<text x="46.4" y="227.1">FACILITIES</text>
<text x="12.3" y="229.3" transform="rotate(-90 12.3 229.3)">Взам. инв. №</text>
<text x="22.6" y="255.4">Изм.</text>
<text x="31.5" y="255.4">Кол.уч</text>
<text x="42.7" y="255.4">Лист</text>
<text x="52" y="255.4">№док</text>
<text x="64.4" y="255.4">Подп.</text>
<text x="77.9" y="255.4">Дата</text>
<text x="12.3" y="259.5" transform="rotate(-90 12.3 259.5)">Подпись и дата</text>
<text x="158.7" y="261">Стадия</text>
<text x="175.3" y="261">Лист</text>
<text x="191.3" y="261">Листов</text>
<text x="12.3" y="287.1" transform="rotate(-90 12.3 287.1)">Инв. № подл</text>
<text x="25" y="293.5">GLE-(G0-D8810BX0)-EL-DS-TA-001_05_AL.docx</text>
<text x="187.4" y="293.7">Формат А4</text>
</g>
</svg>
